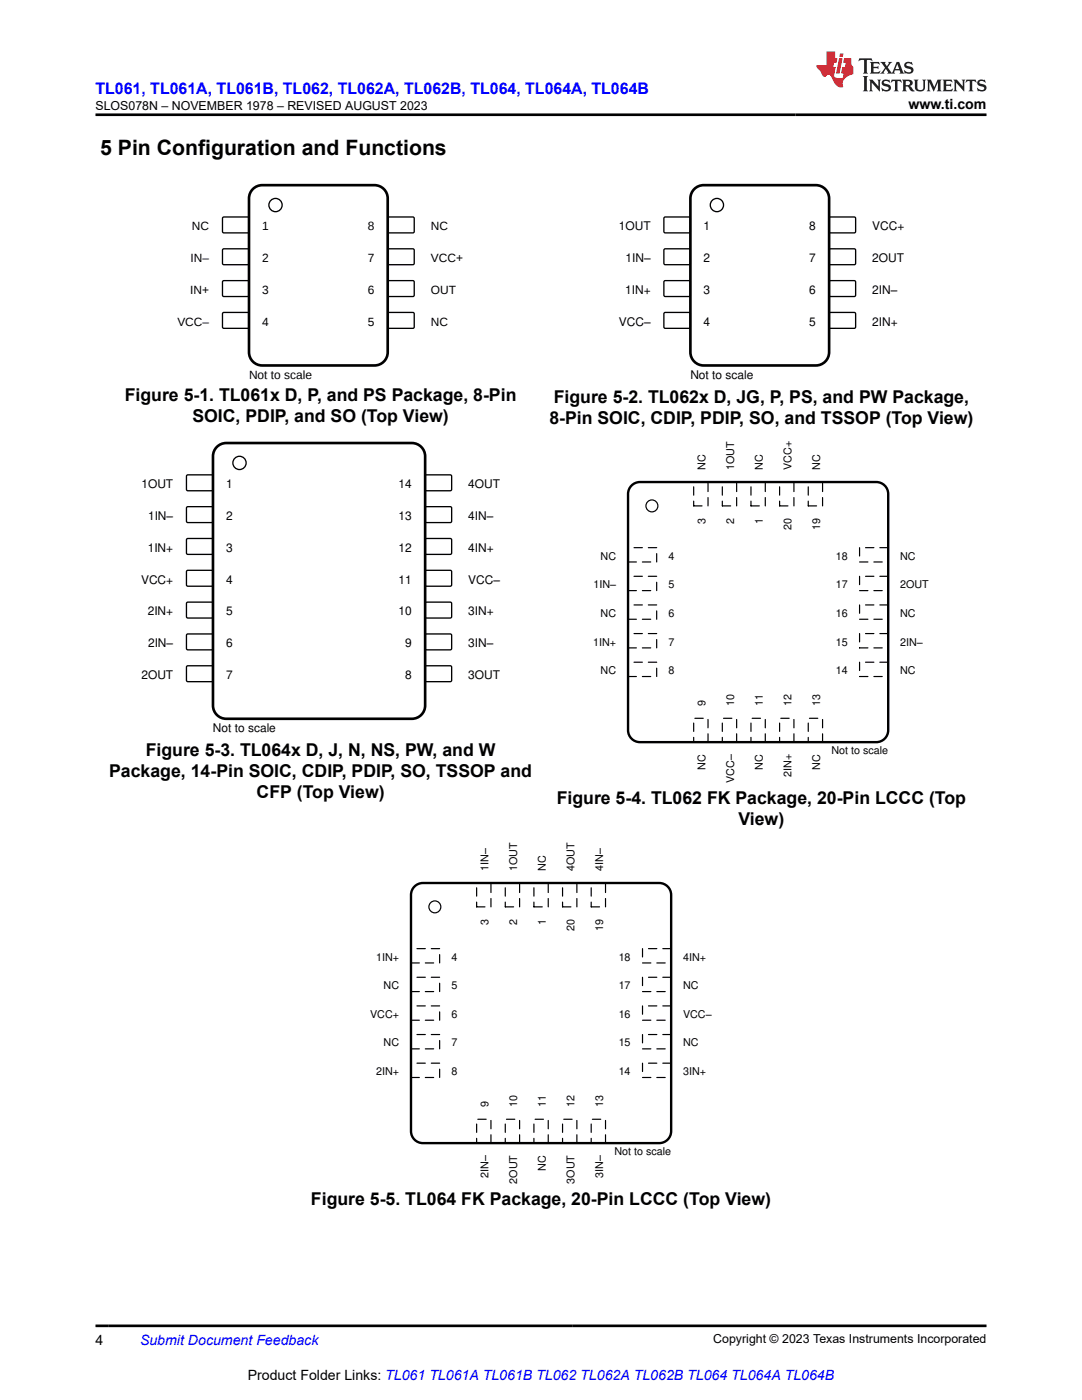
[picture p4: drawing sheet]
<svg xmlns="http://www.w3.org/2000/svg" width="216mm" height="279mm" viewBox="0 0 216 279" stroke-linecap="round" stroke-linejoin="round" font-family="sans-serif">
<path d="M44.4 43.4l.3-.1h4.9l.1 .3-.1 2.7-.2 .2-4.9-.1-.1-.2z" fill="none" stroke="#000" stroke-width=".26"/>
<path d="M77.4 43.4l.2-.1h4.9l.2 .3-.1 2.7-.2 .2-4.9-.1-.1-.2z" fill="#fff"/>
<path d="M77.4 43.4l.2-.1h4.9l.2 .3-.1 2.7-.2 .2-4.9-.1-.1-.2z" fill="none" stroke="#000" stroke-width=".26"/>
<path d="M44.4 49.8l.3-.1h4.9l.1 .2-.1 2.8-.2 .1h-4.9l-.1-.2z" fill="#fff"/>
<path d="M44.4 49.8l.3-.1h4.9l.1 .2-.1 2.8-.2 .1h-4.9l-.1-.2z" fill="none" stroke="#000" stroke-width=".26"/>
<path d="M77.4 49.8l.2-.1h4.9l.2 .2-.1 2.8-.2 .1h-4.9l-.1-.2z" fill="#fff"/>
<path d="M77.4 49.8l.2-.1h4.9l.2 .2-.1 2.8-.2 .1h-4.9l-.1-.2z" fill="none" stroke="#000" stroke-width=".26"/>
<path d="M44.5 56h5.1l.1 .3-.1 2.7-.2 .2-4.9-.1-.1-.2v-2.6z" fill="#fff"/>
<path d="M44.5 56h5.1l.1 .3-.1 2.7-.2 .2-4.9-.1-.1-.2v-2.6z" fill="none" stroke="#000" stroke-width=".26"/>
<path d="M77.4 56.1l.2-.1h4.9l.2 .3-.1 2.7-.2 .2-4.9-.1-.1-.2z" fill="#fff"/>
<path d="M77.4 56.1l.2-.1h4.9l.2 .3-.1 2.7-.2 .2-4.9-.1-.1-.2z" fill="none" stroke="#000" stroke-width=".26"/>
<path d="M44.5 62.4h5.1l.1 .2-.1 2.8-.2 .1h-4.9l-.1-.2v-2.7z" fill="#fff"/>
<path d="M44.5 62.4h5.1l.1 .2-.1 2.8-.2 .1h-4.9l-.1-.2v-2.7z" fill="none" stroke="#000" stroke-width=".26"/>
<path d="M77.4 62.5l.2-.1h4.9l.2 .2-.1 2.8-.2 .1h-4.9l-.1-.2z" fill="#fff"/>
<g fill="none" stroke="#000" stroke-width=".26">
<path d="M77.4 62.5l.2-.1h4.9l.2 .2-.1 2.8-.2 .1h-4.9l-.1-.2z"/>
<circle cx="55" cy="40.9" r="1.32"/>
</g>
<path d="M50.7 37.5l1-.5h.6h22.4a2.64 2.64 0 0 1 2.7 2.6v30.7a2.64 2.64 0 0 1-2.7 2.6h-22.4a2.64 2.64 0 0 1-2.6-2.6v-30.7a2.64 2.64 0 0 1 1-2.1z" fill="none" stroke="#000" stroke-width=".53"/>
<path d="M132.5 43.4l.2-.1h4.9l.2 .3-.1 2.7-.2 .2-4.9-.1-.1-.2z" fill-rule="evenodd" fill="#fff"/>
<path d="M132.5 43.4l.2-.1h4.9l.2 .3-.1 2.7-.2 .2-4.9-.1-.1-.2z" fill="none" stroke="#000" stroke-width=".26"/>
<path d="M165.6 43.3h5l.1 .3v2.7l-.2 .2-4.9-.1-.2-.2v-2.6z" fill-rule="evenodd" fill="#fff"/>
<path d="M165.6 43.3h5l.1 .3v2.7l-.2 .2-4.9-.1-.2-.2v-2.6z" fill="none" stroke="#000" stroke-width=".26"/>
<path d="M132.5 49.8l.2-.1h4.9l.2 .2-.1 2.8-.2 .1h-4.9l-.1-.2z" fill-rule="evenodd" fill="#fff"/>
<path d="M132.5 49.8l.2-.1h4.9l.2 .2-.1 2.8-.2 .1h-4.9l-.1-.2z" fill="none" stroke="#000" stroke-width=".26"/>
<path d="M165.6 49.7h5l.1 .2v2.8l-.2 .1h-4.9l-.2-.2v-2.7z" fill-rule="evenodd" fill="#fff"/>
<path d="M165.6 49.7h5l.1 .2v2.8l-.2 .1h-4.9l-.2-.2v-2.7z" fill="none" stroke="#000" stroke-width=".26"/>
<path d="M132.5 56.1l.2-.1h4.9l.2 .3-.1 2.7-.2 .2-4.9-.1-.1-.2z" fill-rule="evenodd" fill="#fff"/>
<path d="M132.5 56.1l.2-.1h4.9l.2 .3-.1 2.7-.2 .2-4.9-.1-.1-.2z" fill="none" stroke="#000" stroke-width=".26"/>
<path d="M165.6 56h5l.1 .3v2.7l-.2 .2-4.9-.1-.2-.2v-2.6z" fill-rule="evenodd" fill="#fff"/>
<path d="M165.6 56h5l.1 .3v2.7l-.2 .2-4.9-.1-.2-.2v-2.6z" fill="none" stroke="#000" stroke-width=".26"/>
<path d="M132.5 62.5l.2-.1h4.9l.2 .2-.1 2.8-.2 .1h-4.9l-.1-.2z" fill-rule="evenodd" fill="#fff"/>
<path d="M132.5 62.5l.2-.1h4.9l.2 .2-.1 2.8-.2 .1h-4.9l-.1-.2z" fill="none" stroke="#000" stroke-width=".26"/>
<path d="M165.6 62.4h5l.1 .2v2.8l-.2 .1h-4.9l-.2-.2v-2.7z" fill-rule="evenodd" fill="#fff"/>
<g fill="none" stroke="#000" stroke-width=".26">
<path d="M165.6 62.4h5l.1 .2v2.8l-.2 .1h-4.9l-.2-.2v-2.7z"/>
<circle cx="143.1" cy="40.9" r="1.32"/>
</g>
<path d="M138.3 37.9a2.64 2.64 0 0 1 2.1-.9h22.4a2.65 2.65 0 0 1 2.6 2.6v30.7a2.65 2.65 0 0 1-2.6 2.6h-22.4a2.65 2.65 0 0 1-2.6-2.6v-30.7v-.6z" fill="none" stroke="#000" stroke-width=".53"/>
<path d="M37.3 94.8h5.1l.1 .2v2.8l-.3 .1h-4.9l-.1-.2v-2.7z" fill-rule="evenodd" fill="#fff"/>
<path d="M37.3 94.8h5.1l.1 .2v2.8l-.3 .1h-4.9l-.1-.2v-2.7z" fill="none" stroke="#000" stroke-width=".26"/>
<path d="M85 94.8h5l.1 .2v2.8l-.2 .1h-4.9l-.2-.2v-2.7z" fill-rule="evenodd" fill="#fff"/>
<path d="M85 94.8h5l.1 .2v2.8l-.2 .1h-4.9l-.2-.2v-2.7z" fill="none" stroke="#000" stroke-width=".26"/>
<path d="M37.3 101.2h5.1l.1 .2v2.8l-.3 .1h-4.9l-.1-.3v-2.6z" fill-rule="evenodd" fill="#fff"/>
<path d="M37.3 101.2h5.1l.1 .2v2.8l-.3 .1h-4.9l-.1-.3v-2.6z" fill="none" stroke="#000" stroke-width=".26"/>
<path d="M85 101.2h5l.1 .2v2.8l-.2 .1h-4.9l-.2-.3v-2.6z" fill-rule="evenodd" fill="#fff"/>
<path d="M85 101.2h5l.1 .2v2.8l-.2 .1h-4.9l-.2-.3v-2.6z" fill="none" stroke="#000" stroke-width=".26"/>
<path d="M37.3 107.5h5.1l.1 .2v2.8l-.3 .1h-4.9l-.1-.2v-2.7z" fill-rule="evenodd" fill="#fff"/>
<path d="M37.3 107.5h5.1l.1 .2v2.8l-.3 .1h-4.9l-.1-.2v-2.7z" fill="none" stroke="#000" stroke-width=".26"/>
<path d="M85 107.5h5l.1 .2v2.8l-.2 .1h-4.9l-.2-.2v-2.7z" fill-rule="evenodd" fill="#fff"/>
<path d="M85 107.5h5l.1 .2v2.8l-.2 .1h-4.9l-.2-.2v-2.7z" fill="none" stroke="#000" stroke-width=".26"/>
<path d="M37.3 113.9h5.1l.1 .2v2.8l-.3 .1h-4.9l-.1-.3v-2.6z" fill-rule="evenodd" fill="#fff"/>
<path d="M37.3 113.9h5.1l.1 .2v2.8l-.3 .1h-4.9l-.1-.3v-2.6z" fill="none" stroke="#000" stroke-width=".26"/>
<path d="M85 113.9h5l.1 .2v2.8l-.2 .1h-4.9l-.2-.3v-2.6z" fill-rule="evenodd" fill="#fff"/>
<path d="M85 113.9h5l.1 .2v2.8l-.2 .1h-4.9l-.2-.3v-2.6z" fill="none" stroke="#000" stroke-width=".26"/>
<path d="M37.3 120.2h5.1l.1 .2v2.8l-.3 .1h-4.9l-.1-.2v-2.7z" fill-rule="evenodd" fill="#fff"/>
<path d="M37.3 120.2h5.1l.1 .2v2.8l-.3 .1h-4.9l-.1-.2v-2.7z" fill="none" stroke="#000" stroke-width=".26"/>
<path d="M85 120.2h5l.1 .2v2.8l-.2 .1h-4.9l-.2-.2v-2.7z" fill-rule="evenodd" fill="#fff"/>
<path d="M85 120.2h5l.1 .2v2.8l-.2 .1h-4.9l-.2-.2v-2.7z" fill="none" stroke="#000" stroke-width=".26"/>
<path d="M37.3 126.6h5.1l.1 .2v2.8l-.3 .1h-4.9l-.1-.3v-2.6z" fill-rule="evenodd" fill="#fff"/>
<path d="M37.3 126.6h5.1l.1 .2v2.8l-.3 .1h-4.9l-.1-.3v-2.6z" fill="none" stroke="#000" stroke-width=".26"/>
<path d="M85 126.6h5l.1 .2v2.8l-.2 .1h-4.9l-.2-.3v-2.6z" fill-rule="evenodd" fill="#fff"/>
<path d="M85 126.6h5l.1 .2v2.8l-.2 .1h-4.9l-.2-.3v-2.6z" fill="none" stroke="#000" stroke-width=".26"/>
<path d="M37.2 133l.3-.1h4.9l.1 .2v2.8l-.3 .1h-4.9l-.1-.2z" fill-rule="evenodd" fill="#fff"/>
<path d="M37.2 133l.3-.1h4.9l.1 .2v2.8l-.3 .1h-4.9l-.1-.2z" fill="none" stroke="#000" stroke-width=".26"/>
<path d="M84.9 133l.2-.1h4.9l.1 .2v2.8l-.2 .1h-4.9l-.2-.2z" fill-rule="evenodd" fill="#fff"/>
<g fill="none" stroke="#000" stroke-width=".26">
<path d="M84.9 133l.2-.1h4.9l.1 .2v2.8l-.2 .1h-4.9l-.2-.2z"/>
<circle cx="47.8" cy="92.4" r="1.32"/>
</g>
<path d="M43.1 89.4a2.64 2.64 0 0 1 2-1h37.1a2.65 2.65 0 0 1 2.6 2.7v49.7a2.65 2.65 0 0 1-2.6 2.7h-37.1a2.65 2.65 0 0 1-2.6-2.7v-49.7l.1-.6z" fill="none" stroke="#000" stroke-width=".53"/>
<path d="M125.3 109.3h5.7v2.9h-5.7z" fill-rule="evenodd" fill="#fff"/>
<path d="M125.3 109.3h5.7v2.9h-5.7z" fill="none" stroke="#000" stroke-width=".24" stroke-dasharray="1.7 1.2"/>
<path d="M125.3 115h5.7v2.9h-5.7z" fill-rule="evenodd" fill="#fff"/>
<path d="M125.3 115h5.7v2.9h-5.7z" fill="none" stroke="#000" stroke-width=".24" stroke-dasharray="1.7 1.2"/>
<path d="M125.3 120.7h5.7v2.9h-5.7z" fill-rule="evenodd" fill="#fff"/>
<path d="M125.3 120.7h5.7v2.9h-5.7z" fill="none" stroke="#000" stroke-width=".24" stroke-dasharray="1.7 1.2"/>
<path d="M125.3 126.4h5.7v2.9h-5.7z" fill-rule="evenodd" fill="#fff"/>
<path d="M125.3 126.4h5.7v2.9h-5.7z" fill="none" stroke="#000" stroke-width=".24" stroke-dasharray="1.7 1.2"/>
<path d="M125.3 132.2h5.7v2.8h-5.7z" fill-rule="evenodd" fill="#fff"/>
<path d="M125.3 132.2h5.7v2.8h-5.7z" fill="none" stroke="#000" stroke-width=".24" stroke-dasharray="1.7 1.2"/>
<path d="M138.4 143.3h2.9v4.8h-2.9z" fill-rule="evenodd" fill="#fff"/>
<path d="M138.4 143.3h2.9v4.8h-2.9z" fill="none" stroke="#000" stroke-width=".24" stroke-dasharray="1.7 1.2"/>
<path d="M144.1 143.3h2.9v4.8h-2.9z" fill-rule="evenodd" fill="#fff"/>
<path d="M144.1 143.3h2.9v4.8h-2.9z" fill="none" stroke="#000" stroke-width=".24" stroke-dasharray="1.7 1.2"/>
<path d="M149.8 143.3h2.9v4.8h-2.9z" fill-rule="evenodd" fill="#fff"/>
<path d="M149.8 143.3h2.9v4.8h-2.9z" fill="none" stroke="#000" stroke-width=".24" stroke-dasharray="1.7 1.2"/>
<path d="M155.6 143.3h2.8v4.8h-2.8z" fill-rule="evenodd" fill="#fff"/>
<path d="M155.6 143.3h2.8v4.8h-2.8z" fill="none" stroke="#000" stroke-width=".24" stroke-dasharray="1.7 1.2"/>
<path d="M161.3 143.3h2.8v4.8h-2.8z" fill-rule="evenodd" fill="#fff"/>
<path d="M161.3 143.3h2.8v4.8h-2.8z" fill="none" stroke="#000" stroke-width=".24" stroke-dasharray="1.7 1.2"/>
<path d="M171.5 132.2h5.7v2.8h-5.7z" fill-rule="evenodd" fill="#fff"/>
<path d="M171.5 132.2h5.7v2.8h-5.7z" fill="none" stroke="#000" stroke-width=".24" stroke-dasharray="1.7 1.2"/>
<path d="M171.5 126.4h5.7v2.9h-5.7z" fill-rule="evenodd" fill="#fff"/>
<path d="M171.5 126.4h5.7v2.9h-5.7z" fill="none" stroke="#000" stroke-width=".24" stroke-dasharray="1.7 1.2"/>
<path d="M171.5 120.7h5.7v2.9h-5.7z" fill-rule="evenodd" fill="#fff"/>
<path d="M171.5 120.7h5.7v2.9h-5.7z" fill="none" stroke="#000" stroke-width=".24" stroke-dasharray="1.7 1.2"/>
<path d="M171.5 115h5.7v2.9h-5.7z" fill-rule="evenodd" fill="#fff"/>
<path d="M171.5 115h5.7v2.9h-5.7z" fill="none" stroke="#000" stroke-width=".24" stroke-dasharray="1.7 1.2"/>
<path d="M171.5 109.3h5.7v2.9h-5.7z" fill-rule="evenodd" fill="#fff"/>
<path d="M171.5 109.3h5.7v2.9h-5.7z" fill="none" stroke="#000" stroke-width=".24" stroke-dasharray="1.7 1.2"/>
<path d="M161.3 96.2h2.8v4.8h-2.8z" fill-rule="evenodd" fill="#fff"/>
<path d="M161.3 96.2h2.8v4.8h-2.8z" fill="none" stroke="#000" stroke-width=".24" stroke-dasharray="1.7 1.2"/>
<path d="M155.6 96.2h2.8v4.8h-2.8z" fill-rule="evenodd" fill="#fff"/>
<path d="M155.6 96.2h2.8v4.8h-2.8z" fill="none" stroke="#000" stroke-width=".24" stroke-dasharray="1.7 1.2"/>
<path d="M149.8 96.2h2.9v4.8h-2.9z" fill-rule="evenodd" fill="#fff"/>
<path d="M149.8 96.2h2.9v4.8h-2.9z" fill="none" stroke="#000" stroke-width=".24" stroke-dasharray="1.7 1.2"/>
<path d="M144.1 96.2h2.9v4.8h-2.9z" fill-rule="evenodd" fill="#fff"/>
<path d="M144.1 96.2h2.9v4.8h-2.9z" fill="none" stroke="#000" stroke-width=".24" stroke-dasharray="1.7 1.2"/>
<path d="M138.4 96.2h2.9v4.8h-2.9z" fill-rule="evenodd" fill="#fff"/>
<path d="M138.4 96.2h2.9v4.8h-2.9z" fill="none" stroke="#000" stroke-width=".24" stroke-dasharray="1.7 1.2"/>
<circle cx="130.1" cy="101" r="1.19" fill="none" stroke="#000" stroke-width=".24"/>
<path d="M125.8 97.1a2.38 2.38 0 0 1 1.9-.9h47.1a2.38 2.38 0 0 1 2.4 2.4v47.1a2.38 2.38 0 0 1-2.4 2.4h-47.1a2.38 2.38 0 0 1-2.4-2.4v-47.1l.1-.6z" fill="none" stroke="#000" stroke-width=".48"/>
<path d="M82 189.3h5.7v2.9h-5.7z" fill-rule="evenodd" fill="#fff"/>
<path d="M82 189.3h5.7v2.9h-5.7z" fill="none" stroke="#000" stroke-width=".24" stroke-dasharray="1.7 1.2"/>
<path d="M82 195h5.7v2.9h-5.7z" fill-rule="evenodd" fill="#fff"/>
<path d="M82 195h5.7v2.9h-5.7z" fill="none" stroke="#000" stroke-width=".24" stroke-dasharray="1.7 1.2"/>
<path d="M82 200.7h5.7v2.9h-5.7z" fill-rule="evenodd" fill="#fff"/>
<path d="M82 200.7h5.7v2.9h-5.7z" fill="none" stroke="#000" stroke-width=".24" stroke-dasharray="1.7 1.2"/>
<path d="M82 206.5h5.7v2.8h-5.7z" fill-rule="evenodd" fill="#fff"/>
<path d="M82 206.5h5.7v2.8h-5.7z" fill="none" stroke="#000" stroke-width=".24" stroke-dasharray="1.7 1.2"/>
<path d="M82 212.2h5.7v2.8h-5.7z" fill-rule="evenodd" fill="#fff"/>
<path d="M82 212.2h5.7v2.8h-5.7z" fill="none" stroke="#000" stroke-width=".24" stroke-dasharray="1.7 1.2"/>
<path d="M95.1 223.4h2.9v4.7h-2.9z" fill-rule="evenodd" fill="#fff"/>
<path d="M95.1 223.4h2.9v4.7h-2.9z" fill="none" stroke="#000" stroke-width=".24" stroke-dasharray="1.7 1.2"/>
<path d="M100.8 223.4h2.9v4.7h-2.9z" fill-rule="evenodd" fill="#fff"/>
<path d="M100.8 223.4h2.9v4.7h-2.9z" fill="none" stroke="#000" stroke-width=".24" stroke-dasharray="1.7 1.2"/>
<path d="M106.5 223.4h2.9v4.7h-2.9z" fill-rule="evenodd" fill="#fff"/>
<path d="M106.5 223.4h2.9v4.7h-2.9z" fill="none" stroke="#000" stroke-width=".24" stroke-dasharray="1.7 1.2"/>
<path d="M112.3 223.4h2.8v4.7h-2.8z" fill-rule="evenodd" fill="#fff"/>
<path d="M112.3 223.4h2.8v4.7h-2.8z" fill="none" stroke="#000" stroke-width=".24" stroke-dasharray="1.7 1.2"/>
<path d="M118 223.4h2.8v4.7h-2.8z" fill-rule="evenodd" fill="#fff"/>
<path d="M118 223.4h2.8v4.7h-2.8z" fill="none" stroke="#000" stroke-width=".24" stroke-dasharray="1.7 1.2"/>
<path d="M128.2 212.2h5.7v2.8h-5.7z" fill-rule="evenodd" fill="#fff"/>
<path d="M128.2 212.2h5.7v2.8h-5.7z" fill="none" stroke="#000" stroke-width=".24" stroke-dasharray="1.7 1.2"/>
<path d="M128.2 206.5h5.7v2.8h-5.7z" fill-rule="evenodd" fill="#fff"/>
<path d="M128.2 206.5h5.7v2.8h-5.7z" fill="none" stroke="#000" stroke-width=".24" stroke-dasharray="1.7 1.2"/>
<path d="M128.2 200.7h5.7v2.9h-5.7z" fill-rule="evenodd" fill="#fff"/>
<path d="M128.2 200.7h5.7v2.9h-5.7z" fill="none" stroke="#000" stroke-width=".24" stroke-dasharray="1.7 1.2"/>
<path d="M128.2 195h5.7v2.9h-5.7z" fill-rule="evenodd" fill="#fff"/>
<path d="M128.2 195h5.7v2.9h-5.7z" fill="none" stroke="#000" stroke-width=".24" stroke-dasharray="1.7 1.2"/>
<path d="M128.2 189.3h5.7v2.9h-5.7z" fill-rule="evenodd" fill="#fff"/>
<path d="M128.2 189.3h5.7v2.9h-5.7z" fill="none" stroke="#000" stroke-width=".24" stroke-dasharray="1.7 1.2"/>
<path d="M118 176.2h2.8v4.8h-2.8z" fill-rule="evenodd" fill="#fff"/>
<path d="M118 176.2h2.8v4.8h-2.8z" fill="none" stroke="#000" stroke-width=".24" stroke-dasharray="1.7 1.2"/>
<path d="M112.3 176.2h2.8v4.8h-2.8z" fill-rule="evenodd" fill="#fff"/>
<path d="M112.3 176.2h2.8v4.8h-2.8z" fill="none" stroke="#000" stroke-width=".24" stroke-dasharray="1.7 1.2"/>
<path d="M106.5 176.2h2.9v4.8h-2.9z" fill-rule="evenodd" fill="#fff"/>
<path d="M106.5 176.2h2.9v4.8h-2.9z" fill="none" stroke="#000" stroke-width=".24" stroke-dasharray="1.7 1.2"/>
<path d="M100.8 176.2h2.9v4.8h-2.9z" fill-rule="evenodd" fill="#fff"/>
<path d="M100.8 176.2h2.9v4.8h-2.9z" fill="none" stroke="#000" stroke-width=".24" stroke-dasharray="1.7 1.2"/>
<path d="M95.1 176.2h2.9v4.8h-2.9z" fill-rule="evenodd" fill="#fff"/>
<path d="M95.1 176.2h2.9v4.8h-2.9z" fill="none" stroke="#000" stroke-width=".24" stroke-dasharray="1.7 1.2"/>
<circle cx="86.8" cy="181" r="1.19" fill="none" stroke="#000" stroke-width=".24"/>
<path d="M82.9 176.7l.9-.4 .6-.1h47.1a2.38 2.38 0 0 1 2.4 2.4v47.2a2.38 2.38 0 0 1-2.4 2.3h-47.1a2.38 2.38 0 0 1-2.4-2.3v-47.2a2.38 2.38 0 0 1 .9-1.9z" fill="none" stroke="#000" stroke-width=".48"/>
<path d="M171.5 11.6l-.2 .6 .5-.2h.6v.1v2.2l-.2 .4h1l-.2-.4v-2.2v-.1h.5l.5 .2-.1-.6zM173.6 12.4l.2 .3v1.6l-.2 .4h1.9l.1-.6a1.08 1.08 0 0 1-1.3 .2v-.7h.6l.4 .2v-.7l-.4 .2h-.6v-.5l.2-.2a1 1 0 0 1 1 .3l-.1-.5zM175.7 12.4l.9 1.1-1 1.2h.9l-.2-.2 .5-.8 .4 .8-.2 .2h1.6l-.2-.2 .2-.5h.9l.1 .5-.1 .2h.9l-.2-.4-.8-1.9h-.5l-.9 2.1-.9-1.1 .9-1h-.8l.2 .2-.4 .6-.4-.6 .2-.2zM179 12.8l.4 1h-.7zM180.7 12.5a.65 .65 0 0 0-.2 .7 .65 .65 0 0 0 .6 .5l.6 .1 .1 .3a.79 .79 0 0 1-.7 .4 .79 .79 0 0 1-.7-.5l.1 .7 .2-.1a.93 .93 0 0 0 1.1 0 .93 .93 0 0 0 .4-.9 1.46 1.46 0 0 0-1.2-.6l-.1-.3a1.09 1.09 0 0 1 1.2 .2l-.2-.6-.1 .1-.5-.2zM172.2 15.2l.2 .4v2.2l-.2 .4h1l-.2-.4v-2.2l.2-.4zM173.4 15.9l.2 .4v1.5l-.2 .4h.8l-.3-.4 .1-1.3 1.6 1.8v-2l.2-.4h-.7l.1 .2 .1 1.1-1.2-1.3zM176.2 16a.65 .65 0 0 0-.2 .8 .65 .65 0 0 0 .6 .4l.6 .2 .1 .2a.79 .79 0 0 1-.7 .4 .79 .79 0 0 1-.7-.5l.1 .7 .2-.1a.93 .93 0 0 0 1.1 .1 .93 .93 0 0 0 .4-1 1.46 1.46 0 0 0-1.2-.5l-.1-.4a1.09 1.09 0 0 1 1.2 .2l-.1-.6-.2 .1-.5-.1zM177.9 15.9l-.1 .6a.63 .63 0 0 1 .8-.3v1.6l-.3 .4h1l-.2-.4v-1.6a.66 .66 0 0 1 .8 .3l-.1-.6zM180 15.9l.2 .4v1.5l-.2 .4h1l-.2-.2-.1-.7h.5l.1 .2a.79 .79 0 0 0 1.2 .6l-1-.9a.61 .61 0 0 0 .6-.6 .61 .61 0 0 0-.5-.7zM180.8 16.2h.1a.47 .47 0 0 1 .5 .1 .47 .47 0 0 1 .1 .5l-.1 .1-.7 .1zM182.3 15.9l.2 .2a2.27 2.27 0 0 0 .4 2 1.04 1.04 0 0 0 1.7-.7v-1.3l.2-.2h-.8l.2 .4v1.1a.6 .6 0 0 1-.6 .6 .6 .6 0 0 1-.6-.6v-1.1l.3-.4zM184.9 15.9l.2 .4v1.5l-.2 .4h.8l-.3-.4v-1.4l.9 1.9 .9-1.9v1.4l-.3 .4h1l-.2-.4v-1.5l.2-.4h-.8l-.7 1.5-.6-1.5zM188.1 15.9l.2 .4v1.5l-.2 .4h1.9l.1-.6a1.09 1.09 0 0 1-1.3 .2v-.7h.6l.4 .2v-.6l-.4 .2h-.6v-.6l.2-.1a1.01 1.01 0 0 1 1 .3l-.1-.6zM190.2 15.9l.3 .4v1.5l-.3 .4h.8l-.2-.4v-1.3l1.6 1.8v-2l.2-.4h-.7l.2 .2v1.1l-1.2-1.3zM192.8 15.9l-.1 .6a.63 .63 0 0 1 .8-.3v1.6l-.3 .4h1l-.2-.4v-1.6a.66 .66 0 0 1 .8 .3l-.1-.6zM195.2 16a.65 .65 0 0 0-.2 .8 .65 .65 0 0 0 .6 .4l.6 .2 .2 .2a.79 .79 0 0 1-.7 .4 .79 .79 0 0 1-.7-.5l.1 .7 .2-.1a.93 .93 0 0 0 1 .1 .93 .93 0 0 0 .5-1 1.46 1.46 0 0 0-1.3-.5v-.4a1.09 1.09 0 0 1 1.2 .2l-.2-.6-.2 .1-.5-.1z" fill="#231f20"/>
<path d="M164.9 10.3v2.7h-2l.1 .4 .8 1a.95 .95 0 0 0 1 .9 .59 .59 0 0 1 .5-.4 .59 .59 0 0 1 .5 .3l.4 .8a1.59 1.59 0 0 0 2.1 1.4 1.61 1.61 0 0 1 1-2.3l1-.3-.1-1.5a1.59 1.59 0 0 1-.3-1.7h-1.5l-.2 .9h.6l-.2 .9h-.5l-.2 .9v.3l.4 .1-.1 .9h-.7a.73 .73 0 0 1-1-.7l.3-1.5h-.5l.1-.9h.5l.2-.9h-.5v-1.3zM167.4 11.6l-.6 3.1h.7l.6-3.1zM167.6 10.7l-.1 .6h.7l.1-.6z" fill="#ed1c24"/>
<path d="M19 22.9h177.8M19 264.6h177.8" fill="none" stroke="#000" stroke-width=".53"/>
<text font-size="4.2" x="20" y="30.9">5 Pin Configuration and Functions</text>
<g font-size="3.5">
<text x="24.9" y="80.1">Figure 5-1. TL061x D, P, and PS Package, 8-Pin</text>
<text x="110.5" y="80.3">Figure 5-2. TL062x D, JG, P, PS, and PW Package,</text>
<text x="38.4" y="84.3">SOIC, PDIP, and SO (Top View)</text>
<text x="109.6" y="84.6">8-Pin SOIC, CDIP, PDIP, SO, and TSSOP (Top View)</text>
<text x="21.8" y="155.1">Package, 14-Pin SOIC, CDIP, PDIP, SO, TSSOP and</text>
<text x="29.1" y="150.9">Figure 5-3. TL064x D, J, N, NS, PW, and W</text>
<text x="51.2" y="159.3">CFP (Top View)</text>
<text x="111.1" y="160.4">Figure 5-4. TL062 FK Package, 20-Pin LCCC (Top</text>
<text x="147.3" y="164.6">View)</text>
<text x="62" y="240.4">Figure 5-5. TL064 FK Package, 20-Pin LCCC (Top View)</text>
</g>
<text font-size="3.2" fill="#00f" x="19" y="18.7">TL061, TL061A, TL061B, TL062, TL062A, TL062B, TL064, TL064A, TL064B</text>
<g font-size="2.8">
<text x="181.3" y="21.8">www.ti.com</text>
<text x="19" y="268.4">4</text>
<text x="49.4" y="275.3">Product Folder Links: TL061 TL061A TL061B TL062 TL062A TL062B TL064 TL064A TL064B</text>
</g>
<text font-size="2.8" fill="#00f" x="27.9" y="268.4">Submit Document Feedback</text>
<g font-size="2.5">
<text x="19" y="21.9">SLOS078N – NOVEMBER 1978 – REVISED AUGUST 2023</text>
<text x="142.3" y="268.1">Copyright © 2023 Texas Instruments Incorporated</text>
</g>
<g font-size="2.4">
<text x="38.3" y="45.9">NC</text>
<text x="52.3" y="45.9">1</text>
<text x="73.4" y="45.9">8</text>
<text x="86" y="45.9">NC</text>
<text x="123.5" y="45.9">1OUT</text>
<text x="140.4" y="45.9">1</text>
<text x="161.5" y="45.9">8</text>
<text x="174" y="45.9">VCC+</text>
<text x="38" y="52.3">IN–</text>
<text x="52.3" y="52.3">2</text>
<text x="73.4" y="52.3">7</text>
<text x="86" y="52.3">VCC+</text>
<text x="124.8" y="52.3">1IN±</text>
<text x="140.4" y="52.3">2</text>
<text x="161.5" y="52.3">7</text>
<text x="174" y="52.3">2OUT</text>
<text x="38" y="58.6">IN+</text>
<text x="52.3" y="58.6">3</text>
<text x="73.4" y="58.6">6</text>
<text x="86" y="58.6">OUT</text>
<text x="124.7" y="58.6">1IN+</text>
<text x="140.4" y="58.6">3</text>
<text x="161.5" y="58.6">6</text>
<text x="174" y="58.6">2IN±</text>
<text x="35.4" y="65">VCC–</text>
<text x="52.3" y="65">4</text>
<text x="73.4" y="65">5</text>
<text x="86" y="65">NC</text>
<text x="123.5" y="65">VCC±</text>
<text x="140.4" y="65">4</text>
<text x="161.5" y="65">5</text>
<text x="174" y="65">2IN+</text>
<text x="49.7" y="75.6">Not to scale</text>
<text x="137.8" y="75.6">Not to scale</text>
<text x="28.2" y="97.4">1OUT</text>
<text x="45.1" y="97.4">1</text>
<text x="79.5" y="97.4">14</text>
<text x="93.4" y="97.4">4OUT</text>
<text x="29.5" y="103.8">1IN±</text>
<text x="45.1" y="103.8">2</text>
<text x="79.5" y="103.8">13</text>
<text x="93.4" y="103.8">4IN±</text>
<text x="29.5" y="110.1">1IN+</text>
<text x="45.1" y="110.1">3</text>
<text x="79.5" y="110.1">12</text>
<text x="93.4" y="110.1">4IN+</text>
<text x="28.1" y="116.5">VCC+</text>
<text x="45.1" y="116.5">4</text>
<text x="79.5" y="116.5">11</text>
<text x="93.4" y="116.5">VCC±</text>
<text x="29.5" y="122.8">2IN+</text>
<text x="45.1" y="122.8">5</text>
<text x="79.5" y="122.8">10</text>
<text x="93.4" y="122.8">3IN+</text>
<text x="29.5" y="129.2">2IN±</text>
<text x="45.1" y="129.2">6</text>
<text x="80.9" y="129.2">9</text>
<text x="93.4" y="129.2">3IN±</text>
<text x="28.2" y="135.5">2OUT</text>
<text x="45.1" y="135.5">7</text>
<text x="80.9" y="135.5">8</text>
<text x="93.4" y="135.5">3OUT</text>
<text x="42.5" y="146.1">Not to scale</text>
</g>
<g font-size="2.1">
<text x="140.8" y="93.8" transform="rotate(-90 140.8 93.8)">NC</text>
<text x="146.5" y="93.8" transform="rotate(-90 146.5 93.8)">1OUT</text>
<text x="152.2" y="93.8" transform="rotate(-90 152.2 93.8)">NC</text>
<text x="157.9" y="93.8" transform="rotate(-90 157.9 93.8)">VCC+</text>
<text x="163.7" y="93.8" transform="rotate(-90 163.7 93.8)">NC</text>
<text x="140.8" y="104.5" transform="rotate(-90 140.8 104.5)">3</text>
<text x="146.5" y="104.5" transform="rotate(-90 146.5 104.5)">2</text>
<text x="152.2" y="104.5" transform="rotate(-90 152.2 104.5)">1</text>
<text x="157.9" y="105.7" transform="rotate(-90 157.9 105.7)">20</text>
<text x="163.7" y="105.7" transform="rotate(-90 163.7 105.7)">19</text>
<text x="119.9" y="111.7">NC</text>
<text x="133.4" y="111.7">4</text>
<text x="166.8" y="111.7">18</text>
<text x="179.6" y="111.7">NC</text>
<text x="118.4" y="117.4">1IN±</text>
<text x="133.4" y="117.4">5</text>
<text x="166.8" y="117.4">17</text>
<text x="179.6" y="117.4">2OUT</text>
<text x="119.9" y="123.1">NC</text>
<text x="133.4" y="123.1">6</text>
<text x="166.8" y="123.1">16</text>
<text x="179.6" y="123.1">NC</text>
<text x="118.4" y="128.8">1IN+</text>
<text x="133.4" y="128.8">7</text>
<text x="166.8" y="128.8">15</text>
<text x="179.6" y="128.8">2IN±</text>
<text x="119.9" y="134.5">NC</text>
<text x="133.4" y="134.5">8</text>
<text x="166.8" y="134.5">14</text>
<text x="179.6" y="134.5">NC</text>
<text x="140.8" y="141" transform="rotate(-90 140.8 141)">9</text>
<text x="146.5" y="141" transform="rotate(-90 146.5 141)">10</text>
<text x="152.2" y="141" transform="rotate(-90 152.2 141)">11</text>
<text x="157.9" y="141" transform="rotate(-90 157.9 141)">12</text>
<text x="163.7" y="141" transform="rotate(-90 163.7 141)">13</text>
<text x="140.8" y="153.6" transform="rotate(-90 140.8 153.6)">NC</text>
<text x="152.2" y="153.6" transform="rotate(-90 152.2 153.6)">NC</text>
<text x="157.9" y="155.1" transform="rotate(-90 157.9 155.1)">2IN+</text>
<text x="163.7" y="153.6" transform="rotate(-90 163.7 153.6)">NC</text>
<text x="165.9" y="150.5">Not to scale</text>
<text x="146.5" y="156.2" transform="rotate(-90 146.5 156.2)">VCC±</text>
<text x="97.5" y="173.8" transform="rotate(-90 97.5 173.8)">1IN±</text>
<text x="103.2" y="173.8" transform="rotate(-90 103.2 173.8)">1OUT</text>
<text x="108.9" y="173.8" transform="rotate(-90 108.9 173.8)">NC</text>
<text x="114.6" y="173.8" transform="rotate(-90 114.6 173.8)">4OUT</text>
<text x="120.3" y="173.8" transform="rotate(-90 120.3 173.8)">4IN±</text>
<text x="97.5" y="184.6" transform="rotate(-90 97.5 184.6)">3</text>
<text x="103.2" y="184.6" transform="rotate(-90 103.2 184.6)">2</text>
<text x="108.9" y="184.6" transform="rotate(-90 108.9 184.6)">1</text>
<text x="114.6" y="185.7" transform="rotate(-90 114.6 185.7)">20</text>
<text x="120.3" y="185.7" transform="rotate(-90 120.3 185.7)">19</text>
<text x="75" y="191.7">1IN+</text>
<text x="90.1" y="191.7">4</text>
<text x="123.4" y="191.7">18</text>
<text x="136.3" y="191.7">4IN+</text>
<text x="76.5" y="197.4">NC</text>
<text x="90.1" y="197.4">5</text>
<text x="123.4" y="197.4">17</text>
<text x="136.3" y="197.4">NC</text>
<text x="73.9" y="203.1">VCC+</text>
<text x="90.1" y="203.1">6</text>
<text x="123.4" y="203.1">16</text>
<text x="136.3" y="203.1">VCC±</text>
<text x="76.5" y="208.8">NC</text>
<text x="90.1" y="208.8">7</text>
<text x="123.4" y="208.8">15</text>
<text x="136.3" y="208.8">NC</text>
<text x="75" y="214.6">2IN+</text>
<text x="90.1" y="214.6">8</text>
<text x="123.4" y="214.6">14</text>
<text x="136.3" y="214.6">3IN+</text>
<text x="97.5" y="221" transform="rotate(-90 97.5 221)">9</text>
<text x="103.2" y="221" transform="rotate(-90 103.2 221)">10</text>
<text x="108.9" y="221" transform="rotate(-90 108.9 221)">11</text>
<text x="114.6" y="221" transform="rotate(-90 114.6 221)">12</text>
<text x="120.3" y="221" transform="rotate(-90 120.3 221)">13</text>
<text x="108.9" y="233.6" transform="rotate(-90 108.9 233.6)">NC</text>
<text x="122.6" y="230.5">Not to scale</text>
<text x="97.5" y="235" transform="rotate(-90 97.5 235)">2IN±</text>
<text x="103.2" y="236.2" transform="rotate(-90 103.2 236.2)">2OUT</text>
<text x="114.6" y="236.2" transform="rotate(-90 114.6 236.2)">3OUT</text>
<text x="120.3" y="235" transform="rotate(-90 120.3 235)">3IN±</text>
</g>
</svg>
